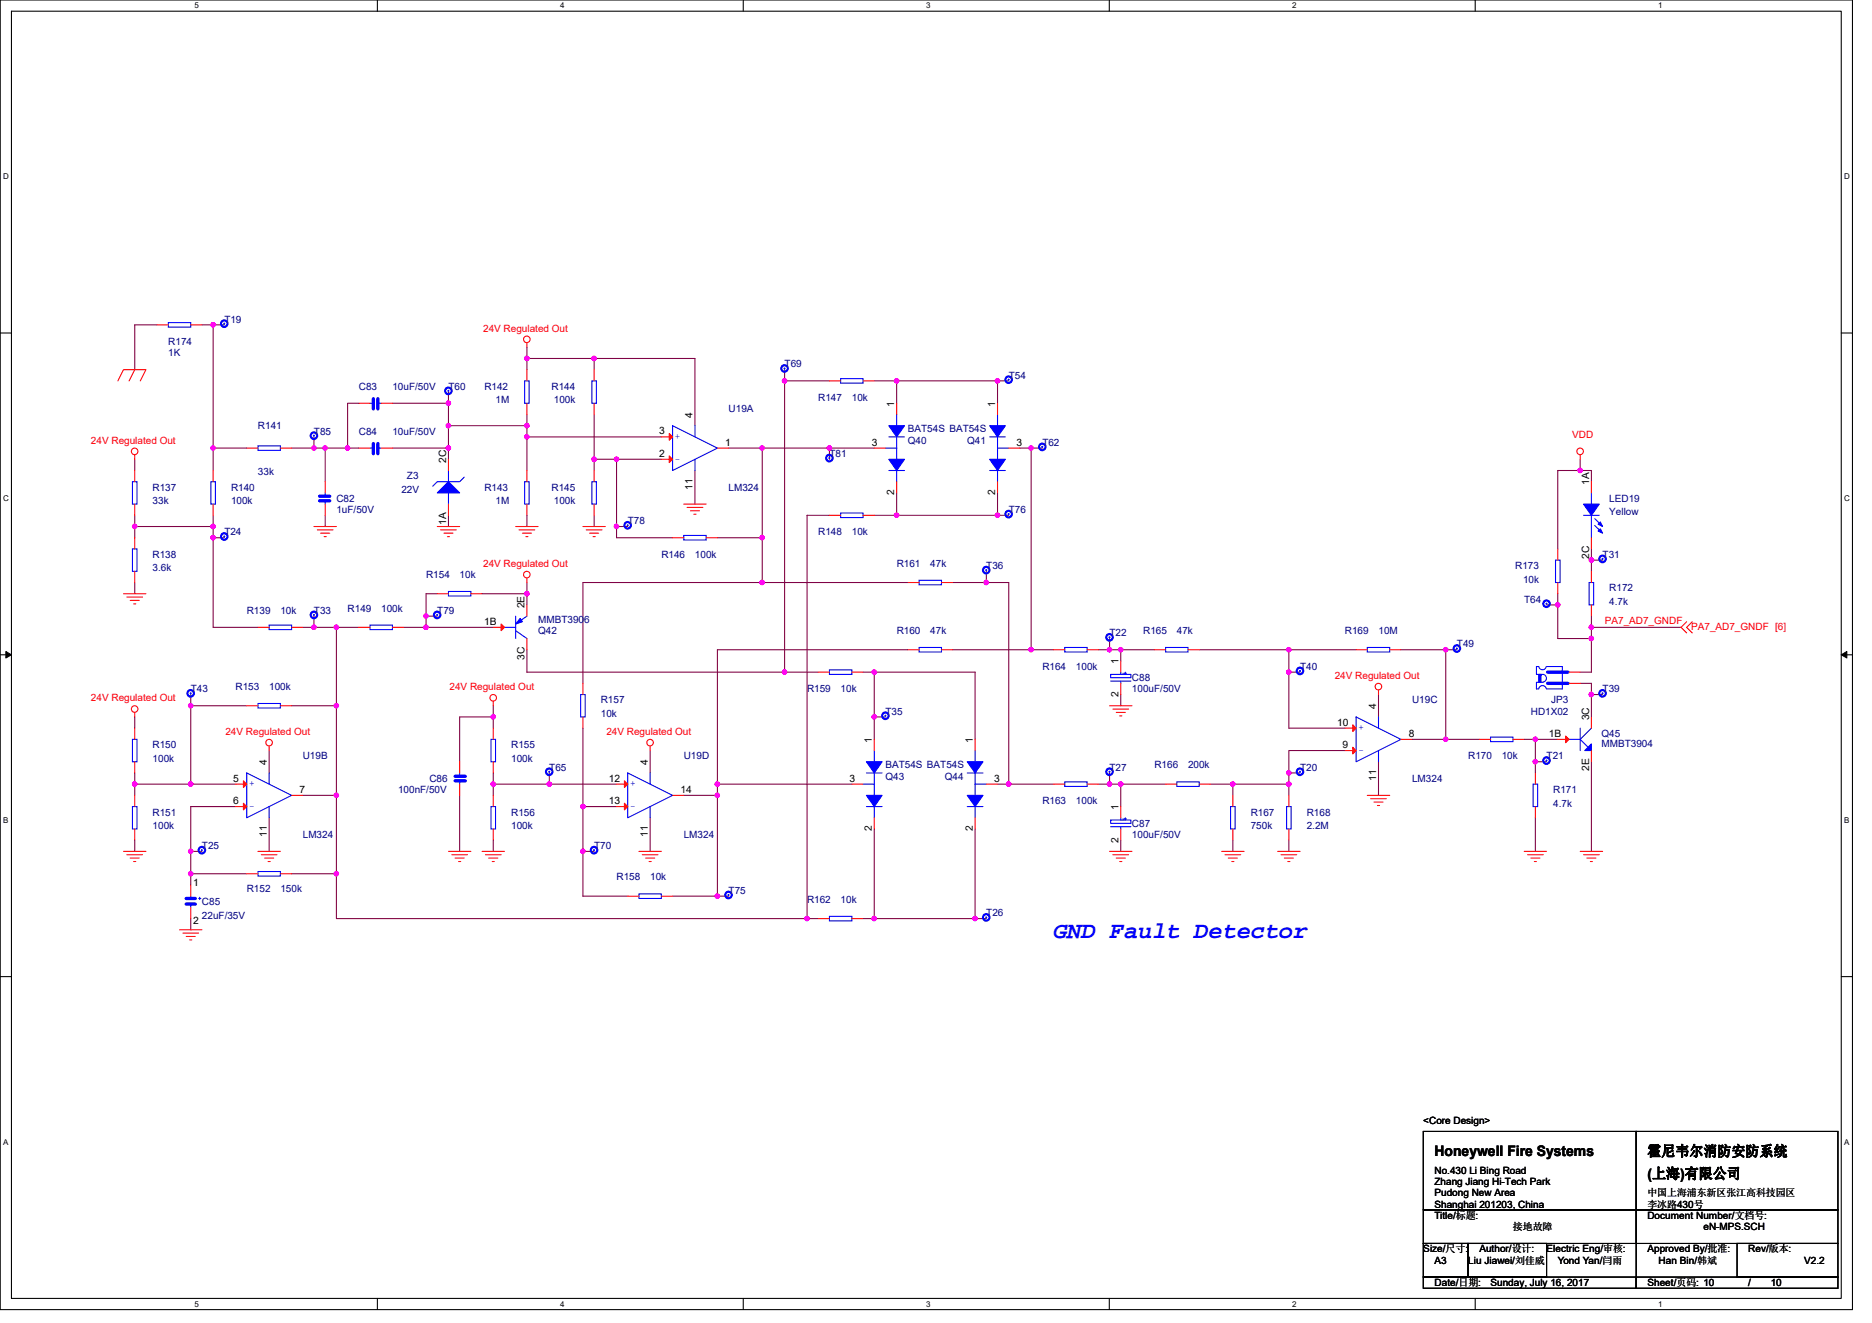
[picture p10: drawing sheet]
<svg xmlns="http://www.w3.org/2000/svg" width="297mm" height="210mm" viewBox="0 0 297 210" stroke-linecap="round" stroke-linejoin="round" font-family="sans-serif">
<path d="M0 0h293.9v207.9h-293.9zM1.8 1.8h290.4v204.3h-290.4z" fill="none" stroke="#000" stroke-width=".17"/>
<g fill="#fff">
<path d="M30.8 .2h.7v1.4h-.7z"/>
<path d="M30.8 206.3h.7v1.4h-.7z"/>
</g>
<path d="M59.9 0v1.8M59.9 206.1v1.8" fill="none" stroke="#000" stroke-width=".17"/>
<g fill="#fff">
<path d="M88.9 .2h.7v1.4h-.7z"/>
<path d="M88.9 206.3h.7v1.4h-.7z"/>
</g>
<path d="M117.9 0v1.8M117.9 206.1v1.8" fill="none" stroke="#000" stroke-width=".17"/>
<g fill="#fff">
<path d="M147 .2h.7v1.4h-.7z"/>
<path d="M147 206.3h.7v1.4h-.7z"/>
</g>
<path d="M176 0v1.8M176 206.1v1.8" fill="none" stroke="#000" stroke-width=".17"/>
<g fill="#fff">
<path d="M205 .2h.7v1.4h-.7z"/>
<path d="M205 206.3h.7v1.4h-.7z"/>
</g>
<path d="M234.1 0v1.8M234.1 206.1v1.8" fill="none" stroke="#000" stroke-width=".17"/>
<g fill="#fff">
<path d="M263.1 .2h.7v1.4h-.7z"/>
<path d="M263.1 206.3h.7v1.4h-.7z"/>
<path d="M.5 27.3h.9v1.4h-.9z"/>
<path d="M292.6 27.3h.9v1.4h-.9z"/>
<path d="M.5 78.4h.9v1.4h-.9z"/>
<path d="M292.6 78.4h.9v1.4h-.9z"/>
</g>
<path d="M0 52.9h1.8M292.2 52.9h1.7" fill="none" stroke="#000" stroke-width=".17"/>
<g fill="#fff">
<path d="M.5 129.5h.8v1.4h-.8z"/>
<path d="M292.6 129.5h.9v1.4h-.9z"/>
</g>
<path d="M0 103.9h1.8M292.2 103.9h1.7" fill="none" stroke="#000" stroke-width=".17"/>
<path d="M.9 103.4l.9 .5-.9 .5zM292.2 103.9l.8-.5v1z" fill="#000" stroke="#000" stroke-width=".16"/>
<g fill="#fff">
<path d="M.5 180.5h.8v1.4h-.8z"/>
<path d="M292.6 180.5h.9v1.4h-.9z"/>
</g>
<path d="M0 155h1.8M292.2 155h1.7M225.8 179.6h33.8v12.4h-33.8zM259.6 179.6h32v12.4h-32zM225.8 192h33.8v5.4h-33.8zM225.8 197.4h7.2v5.3h-7.2zM233 197.4h12.4v5.3h-12.4zM259.6 197.4v5.3M259.6 192h32v5.4h-32zM275.6 197.4h16v5.3h-16zM225.8 202.7h33.8v1.8h-33.8zM259.6 202.7h32v1.8h-32z" fill="none" stroke="#000" stroke-width=".17"/>
<g fill="none" stroke="#800040" stroke-width=".17">
<path d="M24.9 51.6h-3.5v7.1M32 51.6h1.8M33.8 51.6v19.5M33.8 51.6h1.8M83.6 55.1v1.8M83.6 56.9h10.7v1.8M83.6 56.9v1.8M94.3 56.9h16v10.7M124.5 58.7v1.8M21.4 72.9v1.8M33.8 71.1v3.6M33.8 71.1h5.4"/>
<path d="M46.3 71.1h3.5M49.8 69.3v1.8h1.8M51.6 71.1v5.4M51.6 71.1h3.6M56.9 64h-1.7v7.1h1.7M62.3 64h8.9M62.3 71.1h8.9M71.2 67.6v3.5M71.2 67.6h12.4M71.2 71.1v1.8M71.2 64v3.6M71.2 62.2v1.8"/>
<path d="M83.6 65.8v1.8M83.6 67.6v1.7M83.6 69.3v5.4M83.6 69.3h21.3M94.3 72.9h3.5M94.3 65.8v7.1M94.3 72.9v1.8M97.8 72.9v10.7M97.8 72.9h7.1M110.3 74.7v5.3M115.6 71.1h5.3M120.9 71.1v14.2"/>
<path d="M120.9 71.1h10.7M124.5 60.5v46.2M124.5 60.5h7.1M138.7 71.1h-7.1v1.8M138.7 60.5h3.6M142.3 60.5h16M142.3 60.5v3.5M142.3 78.2v3.6M158.3 60.5h1.8M158.3 60.5v3.5M158.3 78.2v3.6M161.8 71.1h1.8"/>
<path d="M163.6 71.1v32M163.6 71.1h1.8M250.7 72.9v1.8M250.7 74.7h1.8v1.8M250.7 74.7h-3.5v12.4M21.4 81.8v1.8M21.4 92.5v1.7M21.4 83.6v1.7M21.4 83.6h12.4M33.8 81.8v1.8M33.8 83.6v1.7M35.6 85.3h-1.8v14.3h7.1"/>
<path d="M48 99.6h1.8M49.8 97.8v1.8h3.6M51.6 81.8v1.8M53.4 99.6h3.5M53.4 99.6v12.4M64 99.6h3.6M67.6 97.8h1.8M67.6 97.8v1.8M67.6 99.6h10.7M69.4 94.2h-1.8v3.6M71.2 81.8v1.8M76.5 94.2h7.1"/>
<path d="M83.6 81.8v1.8M83.6 94.2v1.8M83.6 92.5v1.7M94.3 81.8v1.8M99.6 83.6h-1.8v1.7h8.9M113.8 85.3h7.1M120.9 92.5h23.2M120.9 92.5h-28.4v16M120.9 85.3v7.2M131.6 81.8h-3.5v64M138.7 81.8h3.6M142.3 81.8h16"/>
<path d="M151.2 92.5h5.3M156.5 92.5h3.6v32M156.5 90.7v1.8M158.3 81.8h1.8M245.4 96h1.8M247.2 96v5.3h5.3M247.2 94.2v1.8M252.5 88.9h1.8M252.5 87.1v1.8M252.5 97.8v1.8M252.5 99.6v1.7M252.5 88.9v1.8"/>
<path d="M252.5 99.6h14.2M21.4 113.8v1.8M30.3 112v12.5M30.3 110.2v1.8M30.3 112h8.9M42.7 119.1v3.6M46.3 112h7.1M53.4 112v14.2M78.3 112v1.8M78.3 113.8h-5.4v7.1M78.3 113.8v1.8M83.6 103.1v3.6h40.9"/>
<path d="M92.5 115.6v12.4M103.2 119.1v3.6M124.5 106.7h5.3M136.9 106.7h1.8M138.7 106.7h16v10.6M138.7 106.7v7.1M140.5 113.8h-1.8v3.5M144.1 103.1h-30.3v21.4M151.2 103.1h12.4M163.6 103.1h3.6M174.3 103.1h1.8M176.1 101.3v1.8h1.7"/>
<path d="M177.8 103.1v1.8M177.8 103.1h5.4M177.8 110.2v1.8M190.3 103.1h14.2M204.5 103.1h10.7M204.5 103.1v3.6M206.3 106.7h-1.8v8.9h8.9M213.4 119.1h-8.9v3.6M218.7 110.2v3.6M222.3 103.1h7.1M224.1 117.3h5.3M229.4 103.1h1.8"/>
<path d="M229.4 117.3h5.3M229.4 103.1v14.2M241.8 117.3h1.8M243.6 117.3h3.6M243.6 117.3v3.6M250.7 108.5h1.8v1.7M252.5 101.3v5.4h-1.8M254.3 110.2h-1.8v3.6M21.4 133.4v1.7M21.4 122.7v1.8M21.4 124.5h8.9M21.4 124.5v1.7"/>
<path d="M30.3 138.7h8.9M30.3 124.5h7.1M30.3 138.7v1.8M32 135.1h-1.7v3.6M37.4 128h-7.1v7.1M42.7 129.8v5.3M46.3 138.7h7.1M48 126.2h5.4M53.4 138.7v7.1h74.7M53.4 126.2v12.5M72.9 126.2v8.9M78.3 133.4v1.7"/>
<path d="M78.3 122.7v1.8M78.3 124.5h8.9M78.3 124.5v1.7M87.2 122.7v1.8h10.6M92.5 128h5.3M92.5 128v7.1M94.3 135.1h-1.8v7.1h7.1M103.2 129.8v5.3M108.5 126.2h5.3M113.8 126.2v16M113.8 124.5v1.7M113.8 124.5h21.4"/>
<path d="M138.7 131.6v14.2M154.7 131.6v14.2M158.3 124.5h1.8M160.1 124.5h7.1M174.3 124.5h1.8M176.1 122.7v1.8h1.7M177.8 124.5h7.2M177.8 133.4v1.7M177.8 124.5v3.5M192.1 124.5h3.5M195.6 133.4v1.7M195.6 124.5v1.7"/>
<path d="M195.6 124.5h8.9M204.5 133.4v1.7M204.5 124.5v1.7M206.3 122.7h-1.8v1.8M218.7 120.9v5.3M243.6 129.8v5.3M245.4 120.9h-1.8v1.8M252.5 120.9v14.2M30.3 145.8v1.8M106.7 142.2h7.1M113.8 142.2h1.8M128.1 145.8h1.7"/>
<path d="M136.9 145.8h1.8M138.7 145.8h16M154.7 145.8h1.8"/>
</g>
<g fill="#f0f" stroke="#f0f" stroke-width=".17">
<circle cx="97.8" cy="72.9" r=".35"/>
<circle cx="97.8" cy="83.6" r=".35"/>
<circle cx="120.9" cy="85.3" r=".35"/>
<circle cx="120.9" cy="71.1" r=".35"/>
<circle cx="131.6" cy="71.1" r=".35"/>
<circle cx="204.5" cy="103.1" r=".35"/>
<circle cx="204.5" cy="106.7" r=".35"/>
<circle cx="158.3" cy="60.4" r=".35"/>
<circle cx="142.3" cy="60.4" r=".35"/>
<circle cx="158.3" cy="81.8" r=".35"/>
<circle cx="142.3" cy="81.8" r=".35"/>
<circle cx="229.4" cy="117.3" r=".35"/>
<circle cx="229.4" cy="103.1" r=".35"/>
<circle cx="204.5" cy="122.7" r=".35"/>
<circle cx="83.6" cy="67.6" r=".35"/>
<circle cx="71.1" cy="67.6" r=".35"/>
<circle cx="71.1" cy="71.1" r=".35"/>
<circle cx="243.6" cy="117.3" r=".35"/>
<circle cx="243.6" cy="120.9" r=".35"/>
<circle cx="21.4" cy="124.4" r=".35"/>
<circle cx="30.3" cy="135.1" r=".35"/>
<circle cx="30.3" cy="138.7" r=".35"/>
<circle cx="30.3" cy="112" r=".35"/>
<circle cx="30.3" cy="124.4" r=".35"/>
<circle cx="247.2" cy="96" r=".35"/>
<circle cx="252.5" cy="101.3" r=".35"/>
<circle cx="250.7" cy="74.7" r=".35"/>
<circle cx="252.5" cy="99.6" r=".35"/>
<circle cx="78.3" cy="124.4" r=".35"/>
<circle cx="78.3" cy="113.8" r=".35"/>
<circle cx="92.5" cy="128" r=".35"/>
<circle cx="92.5" cy="135.1" r=".35"/>
<circle cx="120.9" cy="92.4" r=".35"/>
<circle cx="124.5" cy="106.7" r=".35"/>
<circle cx="124.5" cy="60.4" r=".35"/>
<circle cx="33.8" cy="83.6" r=".35"/>
<circle cx="21.4" cy="83.6" r=".35"/>
<circle cx="49.8" cy="71.1" r=".35"/>
<circle cx="55.1" cy="71.1" r=".35"/>
<circle cx="51.6" cy="71.1" r=".35"/>
<circle cx="71.1" cy="64" r=".35"/>
<circle cx="113.8" cy="124.4" r=".35"/>
<circle cx="113.8" cy="126.2" r=".35"/>
<circle cx="113.8" cy="142.2" r=".35"/>
<circle cx="128" cy="145.8" r=".35"/>
<circle cx="154.7" cy="145.8" r=".35"/>
<circle cx="138.7" cy="145.8" r=".35"/>
<circle cx="138.7" cy="113.8" r=".35"/>
<circle cx="138.7" cy="106.7" r=".35"/>
<circle cx="160" cy="124.4" r=".35"/>
<circle cx="163.6" cy="103.1" r=".35"/>
<circle cx="163.6" cy="71.1" r=".35"/>
<circle cx="176" cy="124.4" r=".35"/>
<circle cx="94.3" cy="72.9" r=".35"/>
<circle cx="177.8" cy="124.4" r=".35"/>
<circle cx="94.3" cy="56.9" r=".35"/>
<circle cx="83.6" cy="56.9" r=".35"/>
<circle cx="83.6" cy="69.3" r=".35"/>
<circle cx="204.5" cy="124.4" r=".35"/>
<circle cx="195.6" cy="124.4" r=".35"/>
<circle cx="53.4" cy="138.7" r=".35"/>
<circle cx="53.4" cy="126.2" r=".35"/>
<circle cx="33.8" cy="71.1" r=".35"/>
<circle cx="33.8" cy="51.5" r=".35"/>
<circle cx="53.4" cy="112" r=".35"/>
<circle cx="53.4" cy="99.6" r=".35"/>
<circle cx="67.6" cy="99.6" r=".35"/>
<circle cx="83.6" cy="94.2" r=".35"/>
<circle cx="49.8" cy="99.6" r=".35"/>
<circle cx="87.1" cy="124.4" r=".35"/>
<circle cx="67.6" cy="97.8" r=".35"/>
<circle cx="33.8" cy="85.3" r=".35"/>
<circle cx="156.5" cy="92.4" r=".35"/>
<circle cx="176" cy="103.1" r=".35"/>
<circle cx="177.8" cy="103.1" r=".35"/>
<circle cx="252.5" cy="88.9" r=".35"/>
<circle cx="252.5" cy="110.2" r=".35"/>
</g>
<g fill="none" stroke="#f00" stroke-width=".17">
<path d="M21.4 58.7l-.9 1.8M24.9 51.6h1.8M30.3 51.6h1.7M35.6 51.6h.1M83.6 54.4v.7M83.6 58.7v1.8M94.3 58.7v1.8M124.5 58.7h.1M18.7 60.5l.9-1.8h3.6l-.9 1.8M21.4 74.7v1.8M21.4 72.2v.7M33.8 74.7v1.8"/>
<path d="M39.2 71.1h1.7M44.5 71.1h1.8M49.8 69.3h.1M51.6 76.5v1.7M56.9 64h1.8M56.9 71.1h1.8M60.5 64h1.8M60.5 71.1h1.8M71.2 72.9v1.8M71.2 62.2h.1M83.6 64v1.8M83.6 74.7v1.8"/>
<path d="M94.3 74.7v1.8M94.3 64v1.8M104.9 69.3h1.8M104.9 72.9h1.8M110.3 67.6h.1M110.3 74.7h.1M113.8 71.1h1.8M131.6 72.9h.1M131.6 60.5h1.8M136.9 60.5h1.8M138.7 71.1h1.8M142.3 64v1.8"/>
<path d="M142.3 76.5v1.7M158.3 64v1.8M158.3 76.5v1.7M160.1 60.5h.1M160.1 71.1h1.7M165.4 71.1h.1M250.7 72.2v.7M252.5 76.5v1.7M19.6 94.2h3.6M20.1 94.8h2.5M20.7 95.3h1.4M21.2 95.8h.3"/>
<path d="M21.4 90.7v1.8M21.4 85.3v1.8M21.4 80v1.8M33.8 80v1.8M35.6 85.3h.1M40.9 99.6h1.8M46.3 99.6h1.7M49.8 83.6h3.6M49.8 97.8h.1M50.4 84.1h2.4M50.9 84.6h1.4M51.4 85.2h.4"/>
<path d="M51.6 80v1.8M56.9 99.6h1.8M62.3 99.6h1.7M69.4 94.2h1.8M69.4 83.6h3.5M69.4 97.8h.1M69.9 84.1h2.5M70.4 84.6h1.5M71 85.2h.3M71.2 80v1.8M74.7 94.2h1.8M78.3 99.6h1.7"/>
<path d="M81.8 83.6h3.6M82.4 84.1h2.5M82.9 84.6h1.4M83.4 85.2h.4M83.6 91.7v.8M83.6 96v1.8M83.6 80v1.8M92.5 83.6h3.6M93 84.1h2.5M93.6 84.6h1.4M94.1 85.2h.3M94.3 80v1.8"/>
<path d="M99.6 83.6h.1M106.7 85.3h1.8M108.5 80h3.6M109 80.5h2.5M109.6 81.1h1.4M110.1 81.6h.3M112.1 85.3h1.7M131.6 81.8h1.8M136.9 81.8h1.8M144.1 92.5h1.7M149.4 92.5h1.8M156.5 90.7h.1"/>
<path d="M160.1 81.8h.1M245.4 96h.1M247.2 92.5v1.7M247.2 87.1v1.8M252.5 85.3v1.8M252.5 96v1.8M252.5 90.7v1.8M254.3 88.9h.1M267.6 98.7l-.9 .9 .9 .9M268.5 98.7l-.9 .9 .9 .9M21.4 113.1v.7M21.4 115.6v1.7"/>
<path d="M30.3 110.2h.1M39.2 112h1.7M42.7 118.4v.7M44.5 112h1.8M78.3 111.3v.7M78.3 115.6v1.7M83.6 101.3v1.8M92.5 108.5v1.7M92.5 113.8v1.8M103.2 118.4v.7M129.8 106.7h1.8M135.2 106.7h1.7"/>
<path d="M138.7 117.3v1.8M140.5 113.8h.1M144.1 103.1h1.7M149.4 103.1h1.8M154.7 117.3v1.8M167.2 103.1h1.7M172.5 103.1h1.8M176.1 112h3.5M176.1 101.3h.1M176.6 112.5h2.5M177.1 113.1h1.5M177.7 113.6h.3"/>
<path d="M177.8 104.9v1.8M177.8 108.5v1.7M183.2 103.1h1.8M188.5 103.1h1.8M206.3 106.7h.1M213.4 115.6h1.8M213.4 119.1h1.8M215.2 103.1h1.8M218.7 109.5v.7M218.7 113.8h.1M220.5 103.1h1.8M222.3 117.3h1.8"/>
<path d="M231.2 103.1h.1M234.7 117.3h1.8M240.1 117.3h1.7M247.2 117.3h1.8M249 106.7h1.7M249 108.5h1.7M252.5 119.1v1.8M252.5 113.8v1.8M254.3 110.2h.1M19.6 135.1h3.6M20.1 135.7h2.5M20.7 136.2h1.4"/>
<path d="M21.2 136.7h.3M21.4 120.9v1.8M21.4 131.6v1.7M21.4 126.2v1.8M32 135.1h.1M37.4 124.5h1.8M37.4 128h1.8M39.2 138.7h1.7M40.9 135.1h3.6M41.5 135.7h2.5M42 136.2h1.4M42.5 136.7h.4"/>
<path d="M42.7 122.7h.1M42.7 129.8h.1M44.5 138.7h1.8M46.3 126.2h1.7M71.2 135.1h3.5M71.7 135.7h2.5M72.2 136.2h1.5M72.8 136.7h.3M72.9 120.9v1.8M72.9 124.5v1.7M76.5 135.1h3.5M77 135.7h2.5"/>
<path d="M77.6 136.2h1.4M78.1 136.7h.3M78.3 131.6v1.7M78.3 126.2v1.8M78.3 120.9v1.8M87.2 122.7h.1M94.3 135.1h.1M97.8 124.5h1.8M97.8 128h1.8M101.4 135.1h3.5M101.9 135.7h2.5M102.4 136.2h1.5"/>
<path d="M103 136.7h.3M103.2 122.7h.1M103.2 129.8h.1M106.7 126.2h1.8M135.2 124.5h1.7M138.7 129.8v1.8M154.7 129.8v1.8M156.5 124.5h1.8M167.2 124.5h1.7M172.5 124.5h1.8M176.1 135.1h3.5M176.1 122.7h.1"/>
<path d="M176.6 135.7h2.5M177.1 136.2h1.5M177.7 136.7h.3M177.8 128v1.8M177.8 131.6v1.7M185 124.5h1.7M190.3 124.5h1.8M193.8 135.1h3.6M194.4 135.7h2.5M194.9 136.2h1.4M195.4 136.7h.4M195.6 131.6v1.7"/>
<path d="M195.6 126.2v1.8M202.7 135.1h3.6M203.3 135.7h2.5M203.8 136.2h1.4M204.3 136.7h.4M204.5 131.6v1.7M204.5 126.2v1.8M206.3 122.7h.1M217 126.2h3.5M217.5 126.8h2.5M218 127.3h1.5M218.6 127.8h.3"/>
<path d="M218.7 120.9h.1M241.8 135.1h3.6M242.4 135.7h2.5M242.9 136.2h1.4M243.5 136.7h.3M243.6 128v1.8M243.6 122.7v1.8M245.4 120.9h.1M250.7 135.1h3.6M251.3 135.7h2.5M251.8 136.2h1.4M252.3 136.7h.4"/>
<path d="M28.5 147.6h3.5M29 148.1h2.5M29.5 148.6h1.5M30.1 149.2h.3M30.3 140.5v1.7M30.3 144v1.8M99.6 142.2h1.8M104.9 142.2h1.8M115.6 142.2h.1M129.8 145.8h1.8M135.2 145.8h1.7M156.5 145.8h.1"/>
<circle cx="83.6" cy="53.9" r=".52"/>
<circle cx="21.4" cy="71.6" r=".52"/>
<circle cx="250.7" cy="71.6" r=".52"/>
<circle cx="83.6" cy="91.2" r=".52"/>
<circle cx="21.4" cy="112.5" r=".52"/>
<circle cx="42.7" cy="117.9" r=".52"/>
<circle cx="78.3" cy="110.8" r=".52"/>
<circle cx="103.1" cy="117.9" r=".52"/>
<circle cx="218.7" cy="109" r=".52"/>
</g>
<g fill="#00f" stroke="#00f" stroke-width="1.1">
<path d="M140.4 113.5h.2v.2h-.2z" fill-rule="evenodd"/>
<path d="M156.4 90.4h.2v.2h-.2z" fill-rule="evenodd"/>
<path d="M254.2 109.9h.2v.3h-.2z" fill-rule="evenodd"/>
<path d="M175.9 101h.3v.3h-.3z" fill-rule="evenodd"/>
<path d="M175.9 122.4h.3v.2h-.3z" fill-rule="evenodd"/>
<path d="M206.2 122.4h.2v.2h-.2z" fill-rule="evenodd"/>
<path d="M165.3 70.8h.2v.2h-.2z" fill-rule="evenodd"/>
<path d="M245.3 120.6h.2v.2h-.2z" fill-rule="evenodd"/>
<path d="M245.3 95.7h.2v.2h-.2z" fill-rule="evenodd"/>
<path d="M49.7 69h.2v.3h-.2z" fill-rule="evenodd"/>
<path d="M206.2 106.4h.2v.2h-.2z" fill-rule="evenodd"/>
<path d="M231.1 102.8h.2v.2h-.2z" fill-rule="evenodd"/>
<path d="M254.2 88.6h.2v.2h-.2z" fill-rule="evenodd"/>
<path d="M35.5 85h.2v.3h-.2z" fill-rule="evenodd"/>
<path d="M31.9 134.8h.2v.3h-.2z" fill-rule="evenodd"/>
<path d="M87 122.4h.3v.2h-.3z" fill-rule="evenodd"/>
<path d="M99.5 83.3h.2v.2h-.2z" fill-rule="evenodd"/>
<path d="M94.1 134.8h.3v.3h-.3z" fill-rule="evenodd"/>
<path d="M35.5 51.2h.2v.3h-.2z" fill-rule="evenodd"/>
<path d="M115.5 141.9h.2v.3h-.2z" fill-rule="evenodd"/>
<path d="M30.1 109.9h.3v.3h-.3z" fill-rule="evenodd"/>
<path d="M159.9 81.5h.3v.2h-.3z" fill-rule="evenodd"/>
<path d="M131.5 72.6h.2v.2h-.2z" fill-rule="evenodd"/>
<path d="M71 61.9h.3v.3h-.3z" fill-rule="evenodd"/>
<path d="M69.3 97.5h.2v.2h-.2z" fill-rule="evenodd"/>
<path d="M124.4 58.4h.2v.2h-.2z" fill-rule="evenodd"/>
<path d="M159.9 60.1h.3v.3h-.3z" fill-rule="evenodd"/>
<path d="M156.4 145.5h.2v.2h-.2z" fill-rule="evenodd"/>
<path d="M49.7 97.5h.2v.2h-.2z" fill-rule="evenodd"/>
</g>
<g fill="none" stroke="#00f" stroke-width=".17">
<path d="M26.7 51.2h3.6v.7h-3.6zM21 76.5h.7v3.5h-.7zM33.5 76.5h.7v3.5h-.7zM40.9 70.8h3.6v.7h-3.6zM51.6 78.2v.4M51.6 79.7v.3M58.7 64h.4M58.7 71.1h.4M60.1 64h.4M60.1 71.1h.4M71.2 78.2v1.8M71.2 74.7v1.8"/>
<path d="M73.7 75.7l-.8 .8h-3.5l-.7 .7M83.2 60.5h.8v3.5h-.8zM83.2 76.5h.8v3.5h-.8zM93.9 76.5h.7v3.5h-.7zM93.9 60.5h.7v3.5h-.7zM106.7 67.6l7.1 3.5-7.1 3.6zM110.3 67.6v1.7M110.3 72.9v1.8M133.4 60.1h3.5v.7h-3.5zM140.5 71.1h1.8M141 74.7h2.5M141 69.3h2.5"/>
<path d="M142.3 71.1v1.8M142.3 74.7v1.8M142.3 65.8v1.8M142.3 69.3v1.8M157 74.7h2.5M157 69.3h2.5M158.3 71.1v1.8M158.3 74.7v1.8M158.3 65.8v1.8M158.3 69.3v1.8M158.3 71.1h1.8M252.5 78.2v1.8"/>
<path d="M21 87.1h.7v3.6h-.7zM42.7 99.2h3.6v.7h-3.6zM58.7 99.2h3.6v.7h-3.6zM71.2 93.9h3.5v.7h-3.5zM80 99.6h1.8M81.8 97.8v3.5M83.6 97.8l-1.8 1.2M108.5 85h3.6v.7h-3.6zM133.4 81.4h3.5v.7h-3.5zM145.8 92.1h3.6v.7h-3.6zM246.8 88.9h.7v3.6h-.7zM251.3 81.8h2.5"/>
<path d="M252.2 92.5h.7v3.5h-.7zM252.5 81.8v3.5M253 82.3l1.1 1.1M253 83.4l1.1 1.1M21 117.3h.7v3.6h-.7zM40.9 111.7h3.6v.7h-3.6zM77.9 117.3h.7v3.6h-.7zM81.8 100.1l1.8 1.2M92.1 110.2h.8v3.6h-.8zM131.6 106.3h3.6v.7h-3.6zM138.7 119.1v1.8M145.8 102.8h3.6v.7h-3.6z"/>
<path d="M154.7 119.1v1.8M168.9 102.8h3.6v.7h-3.6zM176.2 107h3.2v.6h-3.2zM176.2 107h.1M176.2 108.1h3.2M177.8 106.7v.3M177.8 108.1v.4M178.2 106.8h.1M178.4 106.8h.3M178.6 106.7v.3M185 102.8h3.5v.7h-3.5zM215.2 113.8l7.1 3.5-7.1 3.6z"/>
<path d="M217 102.8h3.5v.7h-3.5zM218.7 113.8v1.8M218.7 119.1v1.8M236.5 117h3.6v.7h-3.6zM244.2 109.3a.61 .61 0 0 1 .6-.5 .61 .61 0 0 1 .6 .5M244.2 105.8a.61 .61 0 0 0 .6 .5 .61 .61 0 0 0 .6-.5M244.2 105.8h-.4v1.2h1.1M244.9 107a.61 .61 0 0 1 .5 .6 .61 .61 0 0 1-.5 .6M244.9 108.3h-1.1v1h.4M245.4 105.8h2.5v3.5h-2.5M249 117.3h1.7M250.7 115.6v3.5"/>
<path d="M252.5 115.6l-1.8 1.7 1.3 1.3M21 128h.7v3.6h-.7zM39.2 122.7l7.1 3.5-7.1 3.6zM40.9 138.3h3.6v.7h-3.6zM42.7 122.7v1.8M42.7 128v1.8M72.9 122.7v.3M72.9 124.1v.4M77.9 128h.7v3.6h-.7zM99.6 122.7l7.1 3.5-7.1 3.6zM103.2 122.7v1.8M103.2 128v1.8"/>
<path d="M136.9 124.5h1.8M137.5 128h2.5M137.5 122.7h2.5M138.7 124.5v1.7M138.7 128v1.8M138.7 122.7v1.8M153.5 128h2.5M153.5 122.7h2.5M154.7 124.5v1.7M154.7 128v1.8M154.7 122.7v1.8M154.7 124.5h1.8"/>
<path d="M168.9 124.1h3.6v.7h-3.6zM176.2 130.2h3.2v.5h-3.2zM176.2 130.2h.1M176.2 131.2h3.2M177.8 129.8v.4M177.8 131.2v.4M178.2 130h.1M178.4 130h.3M178.6 129.8v.4M186.7 124.1h3.6v.7h-3.6zM195.3 128h.7v3.6h-.7zM204.1 128h.8v3.6h-.8z"/>
<path d="M243.3 124.5h.7v3.5h-.7zM30.3 142.2v.4M30.3 143.5v.5M31.5 142.6h.4M31.7 142.4v.4M101.4 141.9h3.5v.7h-3.5zM131.6 145.4h3.6v.8h-3.6z"/>
</g>
<g fill="#f00" stroke="#f00" stroke-width=".17">
<path d="M214.6 115l.6 .6-.6 .5z"/>
<path d="M214.6 118.6l.6 .5-.6 .6z"/>
<path d="M106.2 68.8l.5 .5-.5 .6z"/>
<path d="M106.2 72.4l.5 .5-.5 .5z"/>
<path d="M248.4 116.8l.6 .5-.6 .6z"/>
<path d="M38.6 123.9l.6 .6-.6 .5z"/>
<path d="M38.6 127.5l.6 .5-.6 .5z"/>
<path d="M99.1 123.9l.5 .6-.5 .5z"/>
<path d="M99.1 127.5l.5 .5-.5 .5z"/>
<path d="M79.5 99l.5 .6-.5 .5z"/>
</g>
<g fill="#00f" stroke="#00f" stroke-width=".17">
<path d="M251.3 80h2.5l-1.3 1.8z" fill-rule="evenodd"/>
<path d="M253.9 83.9l.4 .7-.7-.3z" fill-rule="evenodd"/>
<path d="M253.9 82.8l.4 .8-.7-.4z" fill-rule="evenodd"/>
<path d="M252 118.6l.5-.5v1h-1z" fill-rule="evenodd"/>
<path d="M244.2 107v1.3h.3v-1.3z" fill-rule="evenodd"/>
<path d="M141 72.9h2.5l-1.2 1.8z" fill-rule="evenodd"/>
<path d="M141 67.6h2.5l-1.2 1.7z" fill-rule="evenodd"/>
<path d="M153.5 126.2h2.5l-1.3 1.8z" fill-rule="evenodd"/>
<path d="M153.5 120.9h2.5l-1.3 1.8z" fill-rule="evenodd"/>
<path d="M69.4 78.2l1.8-1.7 1.7 1.7z" fill-rule="evenodd"/>
<path d="M137.5 126.2h2.5l-1.3 1.8z" fill-rule="evenodd"/>
<path d="M137.5 120.9h2.5l-1.3 1.8z" fill-rule="evenodd"/>
<path d="M82.5 98.1l.4 .6-1.1 .3z" fill-rule="evenodd"/>
<path d="M157 72.9h2.5l-1.2 1.8z" fill-rule="evenodd"/>
<path d="M157 67.6h2.5l-1.2 1.7z" fill-rule="evenodd"/>
</g>
<path d="M50.7 78.8h1.6M50.7 79.5h1.6M59.2 63.3v1.6M59.2 70.4v1.6M60 63.3v1.6M60 70.4v1.6M245.6 106.7h3.2M245.6 108.5h3.2M72.2 123.2h1.6M72.2 123.9h1.6M29.5 142.6h1.5M29.5 143.5h1.5" fill="none" stroke="#00f" stroke-width=".53"/>
<text font-size="3.7" fill="#00f" x="167.2" y="148.9">GND Fault Detector</text>
<g font-size="2.3">
<text x="227.6" y="183.5">Honeywell Fire Systems</text>
<text x="261.4" y="183.5">霍尼韦尔消防安防系统</text>
<text x="261.4" y="187">(上海)有限公司</text>
</g>
<g font-size="1.6" fill="#000080">
<text x="35.6" y="51.2">T19</text>
<text x="26.7" y="54.8">R174</text>
<text x="26.7" y="56.5">1K</text>
<text x="124.5" y="58.3">T69</text>
<text x="56.9" y="61.9">C83</text>
<text x="62.3" y="61.9">10uF/50V</text>
<text x="71.2" y="61.9">T60</text>
<text x="76.9" y="61.9">R142</text>
<text x="78.6" y="64">1M</text>
<text x="87.5" y="61.9">R144</text>
<text x="87.9" y="64">100k</text>
<text x="115.6" y="65.4">U19A</text>
<text x="129.8" y="63.6">R147</text>
<text x="135.2" y="63.6">10k</text>
<text x="160.1" y="60.1">T54</text>
<text x="40.9" y="68.1">R141</text>
<text x="49.8" y="69">T85</text>
<text x="56.9" y="69">C84</text>
<text x="62.3" y="69">10uF/50V</text>
<text x="144.1" y="70.4">Q40</text>
<text x="144.1" y="68.6">BAT54S BAT54S</text>
<text x="153.5" y="70.4">Q41</text>
<text x="165.4" y="70.8">T62</text>
<text x="24.2" y="77.9">R137</text>
<text x="36.7" y="77.9">R140</text>
<text x="40.9" y="75.4">33k</text>
<text x="64.6" y="76.1">Z3</text>
<text x="76.9" y="77.9">R143</text>
<text x="87.5" y="77.9">R145</text>
<text x="115.6" y="77.9">LM324</text>
<text x="131.6" y="72.5">T81</text>
<text x="24.2" y="80">33k</text>
<text x="36.7" y="80">100k</text>
<text x="53.4" y="79.7">C82</text>
<text x="53.4" y="81.4">1uF/50V</text>
<text x="63.7" y="78.2">22V</text>
<text x="78.6" y="80">1M</text>
<text x="87.9" y="80">100k</text>
<text x="99.6" y="83.2">T78</text>
<text x="160.1" y="81.4">T76</text>
<text x="255.4" y="79.7">LED19</text>
<text x="255.4" y="81.8">Yellow</text>
<text x="24.2" y="88.5">R138</text>
<text x="35.6" y="85">T24</text>
<text x="104.9" y="88.5">R146</text>
<text x="110.3" y="88.5">100k</text>
<text x="129.8" y="85">R148</text>
<text x="135.2" y="85">10k</text>
<text x="142.3" y="90">R161</text>
<text x="147.6" y="90">47k</text>
<text x="254.3" y="88.5">T31</text>
<text x="24.2" y="90.7">3.6k</text>
<text x="67.6" y="91.7">R154</text>
<text x="72.9" y="91.7">10k</text>
<text x="156.5" y="90.3">T36</text>
<text x="240.4" y="90.3">R173</text>
<text x="241.7" y="92.5">10k</text>
<text x="241.8" y="95.7">T64</text>
<text x="255.4" y="93.9">R172</text>
<text x="39.2" y="97.4">R139</text>
<text x="44.5" y="97.4">10k</text>
<text x="49.8" y="97.4">T33</text>
<text x="55.2" y="97.1">R149</text>
<text x="60.5" y="97.1">100k</text>
<text x="69.4" y="97.4">T79</text>
<text x="85.4" y="100.6">Q42</text>
<text x="85.4" y="98.8">MMBT3906</text>
<text x="142.3" y="100.6">R160</text>
<text x="147.6" y="100.6">47k</text>
<text x="176.1" y="101">T22</text>
<text x="181.4" y="100.6">R165</text>
<text x="186.7" y="100.6">47k</text>
<text x="213.4" y="100.6">R169</text>
<text x="218.7" y="100.6">10M</text>
<text x="255.4" y="96">4.7k</text>
<text x="165.4" y="106.3">R164</text>
<text x="170.7" y="106.3">100k</text>
<text x="206.3" y="106.3">T40</text>
<text x="231.2" y="102.8">T49</text>
<text x="30.3" y="109.9">T43</text>
<text x="37.4" y="109.5">R153</text>
<text x="42.7" y="109.5">100k</text>
<text x="95.3" y="111.7">R157</text>
<text x="95.3" y="113.8">10k</text>
<text x="128.1" y="109.9">R159</text>
<text x="133.4" y="109.9">10k</text>
<text x="140.5" y="113.4">T35</text>
<text x="179.6" y="108.1">C88</text>
<text x="179.6" y="109.9">100uF/50V</text>
<text x="224.1" y="111.7">U19C</text>
<text x="242.9" y="113.4">HD1X02</text>
<text x="246.1" y="111.7">JP3</text>
<text x="254.3" y="109.9">T39</text>
<text x="24.2" y="118.8">R150</text>
<text x="81.1" y="118.8">R155</text>
<text x="254.1" y="117">Q45</text>
<text x="254.1" y="118.6">MMBT3904</text>
<text x="24.2" y="120.9">100k</text>
<text x="48" y="120.5">U19B</text>
<text x="63.2" y="125.9">100nF/50V</text>
<text x="68.1" y="124.1">C86</text>
<text x="81.1" y="120.9">100k</text>
<text x="87.2" y="122.3">T65</text>
<text x="108.5" y="120.5">U19D</text>
<text x="140.5" y="123.7">Q43</text>
<text x="140.5" y="122">BAT54S BAT54S</text>
<text x="149.9" y="123.7">Q44</text>
<text x="176.1" y="122.3">T27</text>
<text x="183.2" y="122">R166</text>
<text x="188.5" y="122">200k</text>
<text x="206.3" y="122.3">T20</text>
<text x="224.1" y="124.1">LM324</text>
<text x="233" y="120.5">R170</text>
<text x="238.3" y="120.5">10k</text>
<text x="245.4" y="120.5">T21</text>
<text x="246.5" y="125.9">R171</text>
<text x="24.2" y="129.4">R151</text>
<text x="24.2" y="131.6">100k</text>
<text x="81.1" y="129.4">R156</text>
<text x="81.1" y="131.6">100k</text>
<text x="165.4" y="127.7">R163</text>
<text x="170.7" y="127.7">100k</text>
<text x="179.6" y="131.2">C87</text>
<text x="198.5" y="129.4">R167</text>
<text x="198.5" y="131.6">750k</text>
<text x="207.3" y="129.4">R168</text>
<text x="207.3" y="131.6">2.2M</text>
<text x="246.5" y="128">4.7k</text>
<text x="32" y="134.8">T25</text>
<text x="48" y="133">LM324</text>
<text x="94.3" y="134.8">T70</text>
<text x="108.5" y="133">LM324</text>
<text x="179.6" y="133">100uF/50V</text>
<text x="32" y="143.7">C85</text>
<text x="39.2" y="141.5">R152</text>
<text x="44.5" y="141.5">150k</text>
<text x="97.8" y="139.7">R158</text>
<text x="103.2" y="139.7">10k</text>
<text x="115.6" y="141.9">T75</text>
<text x="128.1" y="143.3">R162</text>
<text x="133.4" y="143.3">10k</text>
<text x="32" y="145.8">22uF/35V</text>
<text x="156.5" y="145.4">T26</text>
</g>
<g font-size="1.6" fill="#f00">
<text x="76.7" y="52.6">24V Regulated Out</text>
<text x="14.4" y="70.4">24V Regulated Out</text>
<text x="249.5" y="69.5">VDD</text>
<text x="76.7" y="90">24V Regulated Out</text>
<text x="254.7" y="99.1">PA7_AD7_GNDF</text>
<text x="268.3" y="99.9">PA7_AD7_GNDF [6]</text>
<text x="211.8" y="107.7">24V Regulated Out</text>
<text x="14.4" y="111.3">24V Regulated Out</text>
<text x="71.3" y="109.5">24V Regulated Out</text>
<text x="35.8" y="116.6">24V Regulated Out</text>
<text x="96.2" y="116.6">24V Regulated Out</text>
</g>
<g font-size="1.6">
<text x="141.9" y="64.5" transform="rotate(-90 141.9 64.5)">1</text>
<text x="157.9" y="64.5" transform="rotate(-90 157.9 64.5)">1</text>
<text x="104.6" y="69">3</text>
<text x="109.9" y="66.3" transform="rotate(-90 109.9 66.3)">4</text>
<text x="115.1" y="70.7">1</text>
<text x="138.4" y="70.7">3</text>
<text x="161.3" y="70.7">3</text>
<text x="70.8" y="73.4" transform="rotate(-90 70.8 73.4)">2C</text>
<text x="104.6" y="72.5">2</text>
<text x="109.9" y="77.7" transform="rotate(-90 109.9 77.7)">11</text>
<text x="252.1" y="77" transform="rotate(-90 252.1 77)">1A</text>
<text x="70.8" y="83.2" transform="rotate(-90 70.8 83.2)">1A</text>
<text x="141.9" y="78.6" transform="rotate(-90 141.9 78.6)">2</text>
<text x="157.9" y="78.6" transform="rotate(-90 157.9 78.6)">2</text>
<text x="252.1" y="88.7" transform="rotate(-90 252.1 88.7)">2C</text>
<text x="76.8" y="99.2">1B</text>
<text x="83.2" y="96.5" transform="rotate(-90 83.2 96.5)">2E</text>
<text x="83.2" y="104.7" transform="rotate(-90 83.2 104.7)">3C</text>
<text x="177.5" y="105.4" transform="rotate(-90 177.5 105.4)">1</text>
<text x="177.5" y="110.6" transform="rotate(-90 177.5 110.6)">2</text>
<text x="218.4" y="112.5" transform="rotate(-90 218.4 112.5)">4</text>
<text x="138.3" y="117.9" transform="rotate(-90 138.3 117.9)">1</text>
<text x="154.3" y="117.9" transform="rotate(-90 154.3 117.9)">1</text>
<text x="212.2" y="115.2">10</text>
<text x="213" y="118.7">9</text>
<text x="223.5" y="117">8</text>
<text x="245.7" y="117">1B</text>
<text x="252.1" y="114.3" transform="rotate(-90 252.1 114.3)">3C</text>
<text x="37" y="124.1">5</text>
<text x="42.3" y="121.4" transform="rotate(-90 42.3 121.4)">4</text>
<text x="47.5" y="125.9">7</text>
<text x="96.6" y="124.1">12</text>
<text x="102.8" y="121.4" transform="rotate(-90 102.8 121.4)">4</text>
<text x="108" y="125.9">14</text>
<text x="134.8" y="124.1">3</text>
<text x="157.8" y="124.1">3</text>
<text x="218.4" y="124" transform="rotate(-90 218.4 124)">11</text>
<text x="252.1" y="122.4" transform="rotate(-90 252.1 122.4)">2E</text>
<text x="37" y="127.6">6</text>
<text x="96.6" y="127.6">13</text>
<text x="138.3" y="132" transform="rotate(-90 138.3 132)">2</text>
<text x="154.3" y="132" transform="rotate(-90 154.3 132)">2</text>
<text x="177.5" y="128.5" transform="rotate(-90 177.5 128.5)">1</text>
<text x="42.3" y="132.9" transform="rotate(-90 42.3 132.9)">11</text>
<text x="102.8" y="132.9" transform="rotate(-90 102.8 132.9)">11</text>
<text x="177.5" y="133.7" transform="rotate(-90 177.5 133.7)">2</text>
<text x="30.6" y="140.7">1</text>
<text x="30.6" y="146.7">2</text>
<text x="225.8" y="178.3">&lt;Core Design&gt;</text>
<text x="227.6" y="189.9">Pudong New Area</text>
<text x="227.6" y="186.3">No.430 Li Bing Road</text>
<text x="227.6" y="188.1">Zhang Jiang Hi-Tech Park</text>
<text x="227.6" y="191.7">Shanghai 201203, China</text>
<text x="261.4" y="189.9">中国上海浦东新区张江高科技园区</text>
<text x="261.4" y="191.7">李冰路430号</text>
<text x="227.6" y="193.4">Title/标题:</text>
<text x="240.1" y="195.2">接地故障</text>
<text x="261.4" y="193.4">Document Number/文档号:</text>
<text x="270.3" y="195.2">eN-MPS.SCH</text>
<text x="225.8" y="198.8">Size/尺寸:</text>
<text x="227.6" y="200.6">A3</text>
<text x="233" y="200.6">Liu Jiawei/刘佳威</text>
<text x="234.7" y="198.8">Author/设计:</text>
<text x="245.4" y="198.8">Electric Eng/审核:</text>
<text x="247.2" y="200.6">Yond Yan/闫雨</text>
<text x="261.4" y="198.8">Approved By/批准:</text>
<text x="263.2" y="200.6">Han Bin/韩斌</text>
<text x="277.4" y="198.8">Rev/版本:</text>
<text x="286.3" y="200.6">V2.2</text>
<text x="227.6" y="204.1">Date/日期:</text>
<text x="236.5" y="204.1">Sunday, July 16, 2017</text>
<text x="261.4" y="204.1">Sheet/页码: 10</text>
<text x="277.4" y="204.1">/</text>
<text x="281" y="204.1">10</text>
</g>
<g font-size="1.6" fill="#00f">
<text x="107.1" y="69.7">+</text>
<text x="107.1" y="73.3">-</text>
<text x="215.5" y="119.5">-</text>
<text x="215.5" y="115.9">+</text>
<text x="39.5" y="124.8">+</text>
<text x="100" y="124.8">+</text>
<text x="39.5" y="128.4">-</text>
<text x="100" y="128.4">-</text>
</g>
<g font-size="1.3">
<text x="30.8" y="1.3">5</text>
<text x="88.9" y="1.3">4</text>
<text x="147" y="1.3">3</text>
<text x="205" y="1.3">2</text>
<text x="263.1" y="1.3">1</text>
<text x=".5" y="28.4">D</text>
<text x="292.6" y="28.4">D</text>
<text x=".5" y="79.5">C</text>
<text x="292.6" y="79.5">C</text>
<text x=".5" y="130.6">B</text>
<text x="292.6" y="130.6">B</text>
<text x=".5" y="181.7">A</text>
<text x="292.6" y="181.7">A</text>
<text x="30.8" y="207.4">5</text>
<text x="88.9" y="207.4">4</text>
<text x="147" y="207.4">3</text>
<text x="205" y="207.4">2</text>
<text x="263.1" y="207.4">1</text>
</g>
</svg>
